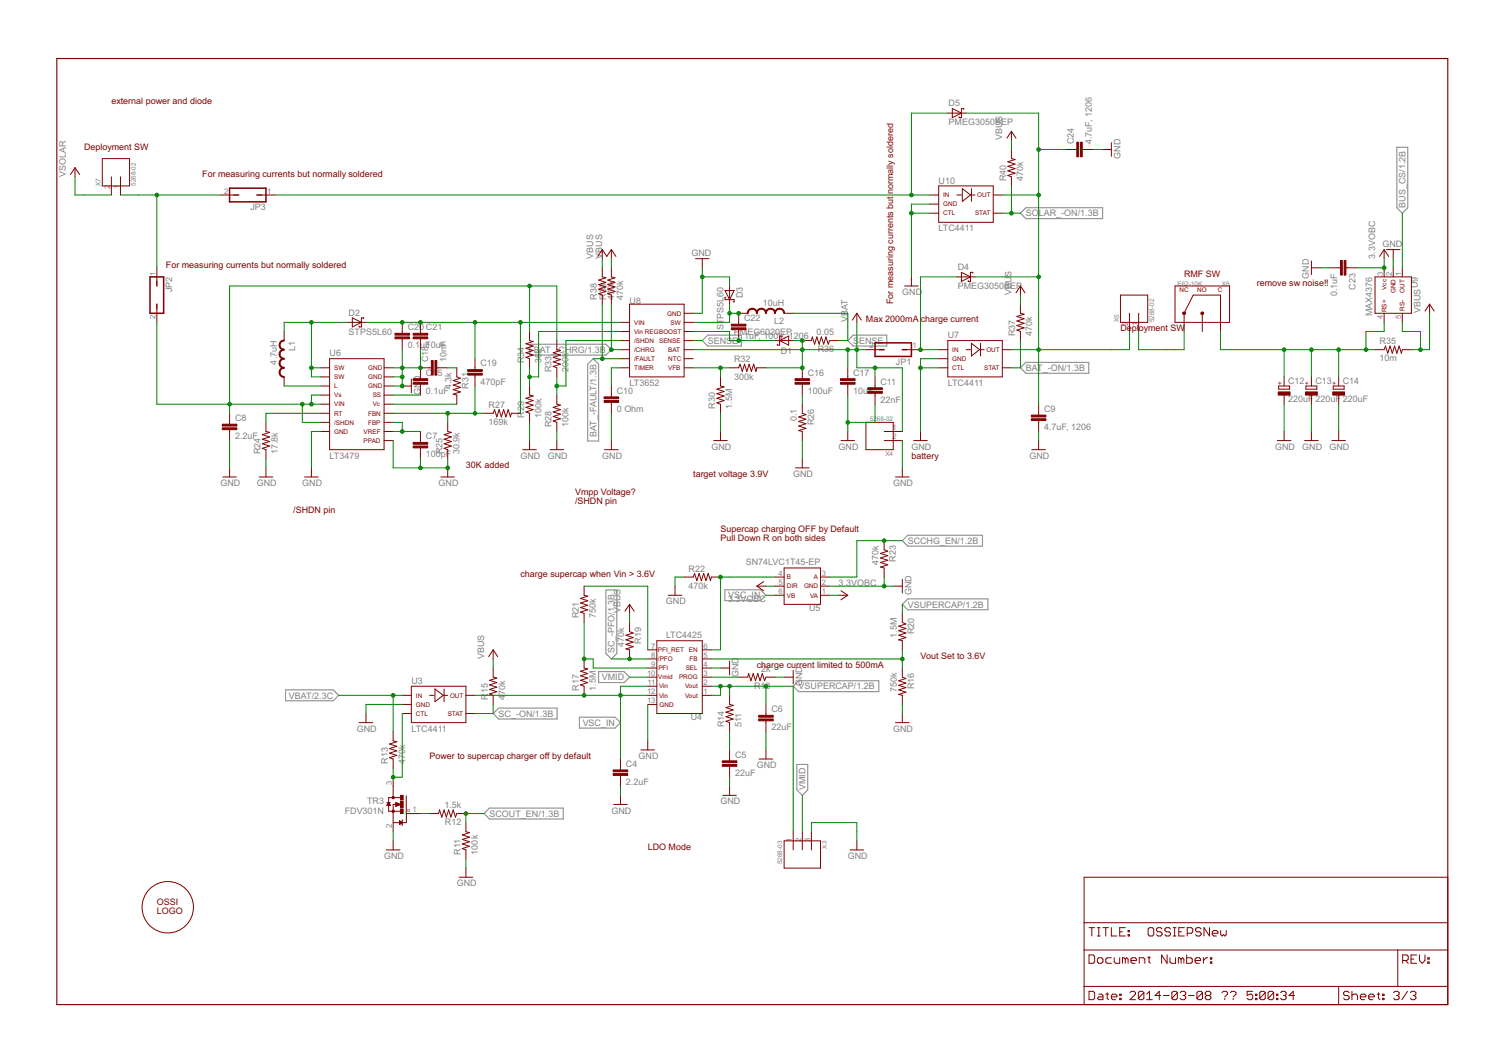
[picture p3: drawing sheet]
<svg xmlns="http://www.w3.org/2000/svg" width="420mm" height="297mm" viewBox="0 0 420 297" stroke-linecap="round" stroke-linejoin="round" font-family="sans-serif">
<g fill="none" stroke="#808080" stroke-width=".28">
<path d="M285.1 59.5l1.5-1.5h21.4v3h-21.4zM390.2 41.1h3.1v16.9l-1.5 1.5-1.6-1.5zM148 96.1h21.3l1.5 1.5-1.5 1.5h-21.3zM196.2 95.1l1.5-1.5h9.4v3h-9.4zM238.4 93.6h9.3v3h-9.3l-1.6-1.5zM164.2 101.7l1.5-1.6 1.5 1.6v21.4h-3zM285.1 102.7l1.5-1.5h17.6v3h-17.6zM252.1 150.9l1.5-1.5h20.8v3.1h-20.8zM169.3 164.7h3v17.7l-1.5 1.6-1.5-1.6zM202.5 164.7h9.9l1.6 1.5-1.6 1.5h-9.9zM252.1 168.7l1.5-1.5h22.4v3h-22.4zM79.8 192.6h13.3l1.5 1.5-1.5 1.5h-13.3z"/>
<path d="M137.8 199.2l1.5-1.5h16.3v3h-16.3zM167.2 187.5h7.1l1.6 1.5-1.6 1.6h-7.1zM223.1 190.1h22.4v3h-22.4l-1.5-1.5zM161.9 200.2h9.9l1.5 1.5-1.5 1.6h-9.9zM222.6 213.4h3.1v7.1l-1.6 1.5-1.5-1.5zM135.2 227.1l1.6-1.5h20.5v3h-20.5z"/>
</g>
<path d="M15.9 16.3h388.6v264.2h-388.6z" fill="none" stroke="#800000" stroke-width=".32"/>
<g fill="none" stroke="#800000" stroke-width=".28">
<path d="M264.8 31.6h5.1M266 30.3l2.6 1.3-2.6 1.3zM269.2 30.6v-.3h-.6v2.6h-.7v-.3M282.6 36.7l1.2 1.9M282.6 36.7l-1.3 1.9M282.6 36.7v2.5M310.5 39.8v3.8M21 46.8l1.2 1.9M21 46.8l-1.3 1.9M21 46.8v2.6M28.6 44.3h7.6v7.6h-7.6zM31.1 49.4v5"/>
<path d="M33.7 49.4v5M61.6 54.4h3.8M73 54.4h3.8M259.7 54.4h2.5M259.7 57h2.5M259.7 59.5h2.5M262.2 51.9h15.3v10.2h-15.3zM267.3 54.4h1.3M268.8 52.7l2.3 1.7-2.3 1.8zM271.4 54.4h1M271.4 52.7v3.5M277.5 54.4h2.5"/>
<path d="M277.5 59.5h2.5M282.6 41.7v2.6l1 .2-2.1 .7 2.1 .6-2.1 .6 2.1 .7-2.1 .6 2.1 .6-2.1 .7 1.1 .4v2.5M297.8 41.7h3M302.3 41.7h3.1M307.9 41.7h2.6M43.8 74.8v3.8M168.3 69.7l1.2 1.9 1.3-1.9M168.3 69.7l-1.3 1.9M168.3 69.7v2.5M168.3 74.8v2.5l1 .3-2.1 .6 2.1 .6-2.1 .7 2.1 .6-2.1 .6 2.1 .7-2.1 .6 1.1 .4v2.5M170.8 69.7v2.5M170.8 74.8v2.5l1 .3-2 .6 2 .6-2 .7 2 .6-2 .6 2 .7-2 .6 1 .4v2.5"/>
<path d="M170.8 69.7l1.3 1.9M194.3 72.2h3.8M196.2 72.2v2.6M203.8 79.8v5.1M252.7 79.8h3.8M254.6 77.3v2.5M267.3 77.3h5.1M268.6 76l2.5 1.3-2.5 1.3zM271.8 76.3v-.3h-.7v2.6h-.6v-.3M285.1 79.8l1.2 1.9M285.1 79.8l-1.3 1.9M285.1 79.8v2.6"/>
<path d="M328.3 79.8h15.2v10.2h-15.2zM366.4 72.9v3.8M366.4 74.8h2.5M371.4 74.8h3.1M376 74.8h3.1M384.1 77.3h10.2v10.2h-10.2zM386.7 69.7v2.5M386.7 74.8v2.5M386.7 69.7l1.2 1.9M386.7 69.7l-1.3 1.9M387.3 69.7h3.8M389.2 69.7v2.5"/>
<path d="M389.2 74.8v2.5M391.8 74.8v2.5M43.8 86.2v3.8M79.4 92.5v2.6M97.2 90h5M98.4 88.7l2.6 1.3-2.6 1.3zM101.6 89v-.3h-.6v2.6h-.7v-.3M112.4 90v3M112.4 94.6v3M117.5 90v3M117.5 94.6v3M147.9 92.5v2.6l1 .2-2 .7 2 .6-2 .6 2 .7-2 .6 2 .6-2 .7 1 .3v2.6"/>
<path d="M155.6 95.1v2.5l1 .3-2.1 .6 2.1 .6-2.1 .7 2.1 .6-2.1 .6 2.1 .7-2.1 .6 1.1 .4v2.5M173.3 90h2.6M173.3 92.5h2.6M173.3 95.1h2.6M173.3 97.6h2.6M175.9 84.9h15.2v20.3h-15.2zM191.1 90h2.6M191.1 92.5h2.6M191.1 95.1h2.6M191.1 97.6h2.6M191.1 87.5h2.6M202.5 81.1h2.6l-1.3 2.6z"/>
<path d="M202.8 83h-.3v.7h2.6v.6h-.3M206.4 92v3.1M208.9 87.5h-2.5v3M216.5 95.1h5.1M217.8 95.1l2.5-1.3v2.6zM218.4 94.1v-.3h-.6v2.6h-.7v-.3M219.1 87.5h2.5M224.1 95.1h2.6l.2-1 .7 2 .6-2 .6 2 .7-2 .6 2 .6-2 .7 2 .4-1h2.5M239.4 87.5v2.5M239.4 87.5l1.2 1.9M239.4 87.5l-1.3 1.9M241.9 97.6h3.8"/>
<path d="M253.3 97.6h3.9M262.2 97.6h2.6M264.8 95.1h15.2v10.1h-15.2zM269.9 97.6h1.2M271.4 95.8l2.3 1.8-2.3 1.8zM273.9 97.6h1M273.9 95.8v3.6M280 97.6h2.6M285.1 84.9v2.6l1 .2-2 .6 2 .7-2 .6 2 .7-2 .6 2 .6-2 .7 1 .3v2.6M313 82.4h7.6v7.6h-7.6zM315.6 87.5v5M318.1 87.5v5"/>
<path d="M330.8 92.5v-5l2.5-5.1h7.7v10.1M335.9 87.5v5M384.1 97.6h2.6l.4-1 .6 2 .6-2 .7 2 .6-2 .6 2 .7-2 .6 2 .3-1h2.5M386.7 87.5v2.5M391.8 87.5v2.5M399.4 84.9l1.2 1.9M399.4 84.9l-1.3 1.9M399.4 84.9v2.6M64.1 115.4v3M64.1 120v3M74.3 117.9v2.6l1 .2-2 .6 2 .7-2 .6 2 .7-2 .6 2 .6-2 .7 1 .3v2.6M79.4 105.2v2.6"/>
<path d="M89.5 102.7h2.6M89.5 105.2h2.6M89.5 107.8h2.6M89.5 110.3h2.6M89.5 112.8h2.6M89.5 115.4h2.6M89.5 117.9h2.6M92.1 100.1h15.2v25.4h-15.2zM107.3 102.7h2.5M107.3 105.2h2.5M107.3 107.8h2.5M107.3 110.3h2.5"/>
<path d="M107.3 112.8h2.5M107.3 115.4h2.5M107.3 117.9h2.5M112.4 107.8h2.5M114.9 105.9v3.8M117.5 107.3v3M120.5 102.7h-3v3M122 102.7h3.1M125.1 117.9v2.6l1 .2-2 .6 2 .7-2 .6 2 .7-2 .6 2 .6-2 .7 1 .3v2.6M127.6 102.7v2.5l1 .4-2 .6 2 .7-2 .6 2 .6-2 .7 2 .6-2 .6 1 .3v2.5M132.7 100.1v3.1M132.7 104.7v3.1"/>
<path d="M135.2 115.4h2.6l.4-1 .6 2 .6-2 .7 2 .6-2 .6 2 .7-2 .6 2 .3-1h2.5M147.9 107.8v2.5l1 .3-2 .6 2 .6-2 .7 2 .6-2 .6 2 .7-2 .6 1 .4v2.5M155.6 110.3v2.5l1 .3-2.1 .6 2.1 .7-2.1 .6 2.1 .6-2.1 .7 2.1 .6-2.1 .6 1.1 .4v2.6M170.8 107.8v3M170.8 112.3v3.1M173.3 102.7h2.6M173.3 100.1h2.6M191.1 102.7h2.6M191.1 100.1h2.6M201.3 105.2v2.6l1 .2-2 .6 2 .7-2 .6 2 .7-2 .6 2 .6-2 .7 1 .3v2.6M203.8 102.7h2.6l.3-1 .7 2 .6-2 .6 2 .7-2 .6 2 .6-2 .7 2 .2-1h2.6M224.1 102.7v3"/>
<path d="M224.1 107.3v3M224.1 112.8v2.6l1 .4-2 .6 2 .6-2 .7 2 .6-2 .6 2 .7-2 .6 1 .3v2.5M236.8 102.7v3M236.8 107.3v3M241.9 117.9h7.6v7.6h-7.6zM244.5 105.2v3.1M244.5 109.8v3M262.2 102.7h2.6M262.2 100.1h2.6M280 102.7h2.6M290.2 112.8v3.1M290.2 117.4v3.1"/>
<path d="M357.2 107.8h3.1v.8h-3.1zM358.7 105.2v2.6M358.7 110.3v2.5M364.8 107.8h3.1v.8h-3.1zM366.4 105.2v2.6M366.4 110.3v2.5M372.4 107.8h3.1v.8h-3.1zM374 105.2v2.6M374 110.3v2.5M62.2 133.2h3.8M64.1 130.6v2.6M72.4 133.2h3.8"/>
<path d="M74.3 130.6v2.6M85.1 133.2h3.8M87 130.6v2.6M89.5 120.5h2.6M107.3 120.5h2.5M107.3 123h2.5M117.5 120.5v3M117.5 125v3.1M123.2 133.2h3.8M125.1 130.6v2.6M146 125.5h3.8M147.9 123v2.5"/>
<path d="M153.6 125.5h3.9M155.6 123v2.5M168.9 125.5h3.8M170.8 123v2.5M199.4 123h3.8M201.3 120.5v2.5M222.2 130.6h3.8M224.1 128.1v2.5M234.9 123h3.8M236.8 120.5v2.5M247 120.5h5.1M247 123h5.1"/>
<path d="M250.2 133.2h3.8M252.1 130.6v2.6M255.2 123h3.9M257.2 120.5v2.5M288.2 125.5h3.9M290.2 123v2.5M356.8 123h3.8M358.7 120.5v2.5M364.4 123h3.9M366.4 120.5v2.5M372.1 123h3.8M374 120.5v2.5"/>
<path d="M219.1 158.6h10.1v10.1h-10.1zM247 150.9v2.6l1 .4-2 .6 2 .6-2 .7 2 .6-2 .6 2 .7-2 .6 1 .3v2.5M163.2 163.6v2.6l1 .2-2 .7 2 .6-2 .6 2 .7-2 .6 2 .6-2 .7 1 .4v2.5M175.9 168.7v2.6M175.9 173.8v2.5l1 .4-2 .7 2 .6-2 .6 2 .7-2 .6 2 .6-2 .7 1 .2v2.6M175.9 168.7l1.2 1.9M175.9 168.7l-1.3 1.9M183.5 178.9h12.7v20.3h-12.7zM186.7 166.2h3.8M188.6 163.6v2.6M191.1 161.1h2.6l.3-1 .7 2 .6-2 .6 2 .7-2 .6 2 .6-2 .7 2 .2-1h2.6M211.4 163.6h2.6"/>
<path d="M211.4 163.6l1.9 1.3M213.3 162.4l-1.9 1.2M216.5 161.1h2.6M216.5 166.2h2.6M216.5 163.6h2.6M229.2 161.1h2.6M229.2 166.2h2.6M229.2 163.6h2.6M234.3 166.2h2.5M234.9 164.9l1.9 1.3M236.8 166.2l-1.9 1.2M249.5 163.6h2.6"/>
<path d="M252.1 161.7v3.8M252.1 171.3v2.5l1 .4-2 .6 2 .7-2 .6 2 .6-2 .7 2 .6-2 .6 1 .3v2.5M102.2 199.2v2.5M112.4 194.1h2.5M112.4 199.2h2.5M112.4 196.7h2.5M114.9 191.6h15.3v10.1h-15.3zM120 194.1h1.3M121.5 192.3l2.3 1.8-2.3 1.8zM124.1 194.1h1M124.1 192.3v3.6M130.2 194.1h2.5"/>
<path d="M130.2 199.2h2.5M137.8 181.4l1.2 1.9M137.8 181.4l-1.3 1.9M137.8 181.4v2.6M137.8 186.5v2.5l1 .3-2 .6 2 .7-2 .6 2 .6-2 .7 2 .6-2 .6 1 .4v2.6M163.2 184v2.5l1 .3-2 .6 2 .6-2 .7 2 .6-2 .6 2 .7-2 .6 1 .4v2.5M181 194.1h2.5M181 191.6h2.5M181 189h2.5M181 186.5h2.5M181 184h2.5M181 181.4h2.5"/>
<path d="M181 196.7h2.5M196.2 194.1h2.5M196.2 191.6h2.5M196.2 189h2.5M196.2 186.5h2.5M196.2 184h2.5M196.2 181.4h2.5M201.3 186.5h2.5M203.8 184.6v3.8M203.8 194.1v2.6l1 .2-2 .6 2 .7-2 .6 2 .7-2 .6 2 .6-2 .7 1 .3v2.6M206.4 189h2.5l.2-1 .7 2.1 .6-2.1 .7 2.1 .6-2.1 .6 2.1 .7-2.1 .6 2.1 .4-1.1h2.5M214 196.7v3"/>
<path d="M219.1 189h2.5M221.6 187.1v3.8M252.1 186.5v2.5l1 .4-2 .7 2 .6-2 .6 2 .7-2 .6 2 .6-2 .7 1 .2v2.6M252.1 199.2v2.5M100.3 201.7h3.8M109.8 204.3v2.5l1 .3-2 .6 2 .6-2 .7 2 .6-2 .6 2 .7-2 .6 1 .4v2.5M109.8 217v5.7M173.3 211.9v3M173.3 216.5v3M179 209.4h3.9M181 206.8v2.6M203.8 209.4v3"/>
<path d="M203.8 213.9v3.1M203.8 219.5v2.5M212.1 211.9h3.8M214 201.2v3.1M214 209.4v2.5M250.2 201.7h3.8M107.9 237.3h3.8M108.1 224.1h1M108.1 224.7h.9M108.2 224.6h.7M108.3 224.5h.5M108.4 224.4h.4"/>
<path d="M108.5 224.2h.2M108.5 224.1h.1M108.6 224.7v1.8h3.3M108.6 224.1l.5 .7h-1zM109.8 226.6v5.6M109.8 234.7v2.6M110 229.7h1.7M110.6 224.1l1.3 .5-1.3 .5zM110.6 225.1h.1M110.6 225h.3M110.6 224.9h.6M110.6 224.7h.9"/>
<path d="M110.6 224.5h1M110.6 224.4h.7M110.6 224.2h.4M110.6 224.1h.1M111.6 230.2h.1M111.6 230h.2M111.6 229.9h.4M111.6 229.8h.6M111.6 229.7h.8M111.6 229.6h.6M111.6 229.4h.4M111.6 229.3h.2"/>
<path d="M111.6 229.2h.1M111.8 224.6h-2v1.9M111.8 222.7h-3.2v1.4M112.4 229.7l-.8 .5M112.4 229.7l-.8-.5v1M112.5 228.9l-.3 1.5M113.5 222.2v7.5h-1.1M113.5 227.1h4M120 227.1h2.5l.3-1 .6 2 .7-2 .6 2 .6-2 .7 2 .6-2 .6 2 .4-1h2.6M130.2 229.7v2.5l1 .3-2.1 .6 2.1 .6-2.1 .7 2.1 .6-2.1 .6 2.1 .7-2.1 .6 1.1 .4v2.5M171.4 224.6h3.8M173.3 222v2.6"/>
<path d="M201.9 222h3.8M219.1 234.7h10.1v7.7h-10.1zM221.6 232.2v5.1M224.1 232.2v5.1M226.7 232.2v5.1M237.5 237.3h3.8M239.4 234.7v2.6M128.2 244.9h3.9M130.2 242.4v2.5M302.9 244.9h101.6v35.6h-101.6zM302.9 257.6h101.6M304.2 259h1.6"/>
<path d="M305 259v2.3M306.6 259h.7M307 259v2.3M308.1 259h1.6M308.9 259v2.3M310.5 259v2.3h1.5M314.4 259h-1.6v2.3h1.6M315.2 259.8h.3v.3h-.3zM320.7 259.4l.4-.4h.8l.4 .4v1.5l-.4 .4h-.8l-.4-.4zM324.6 259.4l-.3-.4h-.8l-.4 .4v.4l.4 .3h.8l.3 .4v.4l-.3 .4h-.8l-.4-.4M327 259.4l-.4-.4h-.8l-.4 .4v.4l.4 .3h.8l.4 .4v.4l-.4 .4h-.8l-.4-.4M327.8 259h.7"/>
<path d="M328.1 259v2.3M330.9 259h-1.6v2.3h1.6M335.6 259.4l-.4-.4h-.8l-.4 .4v.4l.4 .3h.8l.4 .4v.4l-.4 .4h-.8l-.4-.4M337.9 259v2.3l-1.6-2.3v2.3M341 259.8v1.1l.4 .4 .4-.4 .4 .4 .4-.4v-1.1M302.9 265.2h101.6M302.9 275.4h101.6M304.2 266.6h1.2l.4 .4v1.5l-.4 .4h-1.2zM304.2 276.8h1.2l.4 .3v1.6l-.4 .4h-1.2zM306.6 267.8l.4-.4h.7l.4 .4v.7l-.4 .4h-.7l-.4-.4zM306.6 261.3h.7M307 277.5h.7l.4 .4v1.2h-1.1l-.4-.4 .4-.4h1.1"/>
<path d="M308.9 277.5h.8M309.3 277.1v1.6l.4 .4M310.5 278.3h1.5v-.4l-.4-.4h-.7l-.4 .4v.8l.4 .4h.7M310.5 267.4h-1.2l-.4 .4v.7l.4 .4h1.2M311.3 267.4v1.1l.3 .4h1.2v-1.5M312.8 278.7h.4v.4h-.4zM312.8 277.5h.4v.4h-.4zM312.8 260.1h.8M314.4 267.8l-.4-.4h-.4v1.5M314.4 267.8l.3-.4 .5 .4v1.1M314.4 267.8v1.1M315.2 260.9h.3v.4h-.3z"/>
<path d="M315.7 277.1l.4-.3h.7l.4 .3v.4l-1.5 1.6h1.5M315.9 268.1h1.6v-.3l-.4-.4h-.8l-.4 .4v.7l.4 .4h.8M318.3 268.9v-1.5h1.1l.4 .4v1.1M319.6 277.1v1.6l-.4 .4h-.8l-.4-.4M319.6 277.1l-.4-.3h-.8l-.4 .3v1.6M319.6 277.1l-1.6 1.6M320.3 279.1h1.6M320.3 277.5l.8-.7v2.3M320.6 267.4h.8M321 267v1.5l.4 .4M324.2 277.9h-1.5l1.1-1.1v2.3M325 277.9h1.6"/>
<path d="M326.1 266.6v2.3l-1.6-2.3v2.3M326.8 267.4v1.1l.4 .4h1.2v-1.5M327.8 261.3h.7M328.9 277.1v1.6l-.4 .4h-.8l-.3-.4M328.9 277.1l-.4-.3h-.8l-.3 .3v1.6M328.9 277.1l-1.5 1.6M329.3 260.1h.8M329.7 277.1l.4-.3h.8l.4 .3v.4l-.4 .4M329.9 267.8l-.3-.4h-.4v1.5M329.9 267.8v1.1M329.9 267.8l.4-.4 .4 .4v1.1M330.5 277.9h.4"/>
<path d="M330.9 277.9l.4 .4v.4l-.4 .4h-.8l-.4-.4M331.5 266.6v2.3h1.2l.4-.4v-.7l-.4-.4h-1.2M331.7 260.5h1.1l.4-.4v-.7l-.4-.4h-1.1v2.3M332 277.9h1.6M333.9 268.1h1.5v-.3l-.4-.4h-.8l-.3 .4v.7l.3 .4h.8M335.9 277.1v1.6l-.4 .4h-.7l-.4-.4M335.9 277.1l-.4-.3h-.7l-.4 .3v1.6M335.9 277.1l-1.5 1.6M336.2 267.4v1.5M337.1 277.9l-.4 .4v.4l.4 .4h.8l.4-.4v-.4l-.4-.4M337.1 277.9l-.4-.4v-.4l.4-.3h.8l.4 .3v.4l-.4 .4M337.1 277.9h.8"/>
<path d="M337.4 267.4h-.4l-.8 .7M338.1 268.5h.4v.4h-.4zM338.1 267.4h.4v.4h-.4zM338.7 260.5h1.5v-.4l-.4-.3h-.7l-.4 .3v.8l.4 .4h.7M341.4 277.1l.4-.3h.8l.3 .3v.4l-.7 .8M342.2 278.7v.4M343.7 277.1l.4-.3h.8l.4 .3v.4l-.8 .8M344.5 278.7v.4M350 276.8h-1.6v1.1l.8-.4h.4l.4 .4v.8l-.4 .4h-.8l-.4-.4M350.7 278.7h.4v.4h-.4zM350.7 277.5h.4v.4h-.4zM353.5 277.1v1.6l-.4 .4h-.8l-.4-.4"/>
<path d="M353.5 277.1l-.4-.3h-.8l-.4 .3v1.6M353.5 277.1l-1.6 1.6M355.8 277.1v1.6l-.4 .4h-.8l-.4-.4M355.8 277.1l-.4-.3h-.8l-.4 .3v1.6M355.8 277.1l-1.6 1.6M356.6 278.7h.4v.4h-.4zM356.6 277.5h.4v.4h-.4zM357.8 277.1l.3-.3h.8l.4 .3v.4l-.4 .4M358.5 277.9h.4M358.9 277.9l.4 .4v.4l-.4 .4h-.8l-.3-.4M361.7 277.9h-1.6l1.2-1.1v2.3M374 275.4v5.1"/>
<path d="M376.9 277.1l-.4-.3h-.8l-.4 .3v.4l.4 .4h.8l.4 .4v.4l-.4 .4h-.8l-.4-.4M377.7 277.9l.4-.4h.8l.3 .4v1.2M377.7 276.8v2.3M380 278.3h1.6v-.4l-.4-.4h-.8l-.4 .4v.8l.4 .4h.8M382.4 278.3h1.5v-.4l-.4-.4h-.7l-.4 .4v.8l.4 .4h.7M384.7 277.5h.8M385.1 277.1v1.6l.4 .4M386.2 278.7h.5v.4h-.5zM386.2 277.5h.5v.4h-.5zM389.3 277.1l.4-.3h.8l.4 .3v.4l-.4 .4M390.1 277.9h.4M390.5 265.2v10.2"/>
<path d="M390.5 277.9l.4 .4v.4l-.4 .4h-.8l-.4-.4M391.9 268.1h1.1l.4-.3v-.8l-.4-.4h-1.1v2.3M392.6 268.1l.8 .8M393.2 276.8l-1.6 2.3M394 277.1l.4-.3h.8l.3 .3v.4l-.3 .4M394.2 267.8h.8M394.8 277.9h.4M395.2 277.9l.3 .4v.4l-.3 .4h-.8l-.4-.4M395.8 266.6h-1.6v2.3h1.6M396.5 266.6v1.5l.8 .8 .8-.8v-1.5M398.9 268.5h.4v.4h-.4zM398.9 267.4h.4v.4h-.4z"/>
<circle cx="46.9" cy="253.3" r="7.2"/>
</g>
<g fill="#800000" stroke="#800000" stroke-width=".28">
<path d="M62.1 119.4h4.1v.6h-4.1z"/>
<path d="M62.1 118.4h4.1v.5h-4.1z"/>
<path d="M115.4 94.1h4.1v.5h-4.1z"/>
<path d="M115.4 93h4.1v.6h-4.1z"/>
<path d="M234.8 106.7h4.1v.6h-4.1z"/>
<path d="M234.8 105.7h4.1v.5h-4.1z"/>
<path d="M222.1 106.7h4.1v.6h-4.1z"/>
<path d="M222.1 105.7h4.1v.5h-4.1z"/>
<path d="M130.7 104.2h4v.5h-4z"/>
<path d="M130.7 103.2h4v.5h-4z"/>
<path d="M115.4 106.7h4.1v.6h-4.1z"/>
<path d="M115.4 105.7h4.1v.5h-4.1z"/>
<path d="M121.5 100.6h.5v4.1h-.5z"/>
<path d="M120.5 100.6h.5v4.1h-.5z"/>
<path d="M110.3 94.1h4.1v.5h-4.1z"/>
<path d="M110.3 93h4.1v.6h-4.1z"/>
<path d="M115.4 124.5h4.1v.5h-4.1z"/>
<path d="M115.4 123.5h4.1v.5h-4.1z"/>
<path d="M204.3 91.5h4.1v.5h-4.1z"/>
<path d="M204.3 90.5h4.1v.5h-4.1z"/>
<path d="M168.8 111.8h4v.5h-4z"/>
<path d="M168.8 110.8h4v.5h-4z"/>
<path d="M171.3 216h4.1v.5h-4.1z"/>
<path d="M171.3 214.9h4.1v.6h-4.1z"/>
<path d="M201.8 213.4h4v.5h-4z"/>
<path d="M201.8 212.4h4v.5h-4z"/>
<path d="M211.9 200.7h4.1v.5h-4.1z"/>
<path d="M211.9 199.7h4.1v.5h-4.1z"/>
<path d="M357.1 109.4h3.3v.9h-3.3z"/>
<path d="M364.7 109.4h3.3v.9h-3.3z"/>
<path d="M372.3 109.4h3.3v.9h-3.3z"/>
<path d="M288.1 116.9h4.1v.5h-4.1z"/>
<path d="M288.1 115.9h4.1v.5h-4.1z"/>
<path d="M301.8 39.7h.5v4.1h-.5z"/>
<path d="M300.8 39.7h.5v4.1h-.5z"/>
<path d="M242.4 109.3h4.1v.5h-4.1z"/>
<path d="M242.4 108.3h4.1v.5h-4.1z"/>
<path d="M111.9 225.8h.7v1.3h-.7z"/>
<path d="M111.9 222h.7v1.3h-.7z"/>
<path d="M111.9 223.7h.7v1.8h-.7z"/>
<path d="M374.5 72.7h.5v4.1h-.5z"/>
<path d="M375.5 72.7h.5v4.1h-.5z"/>
</g>
<g fill="#800000" stroke="#800000" stroke-width=".28">
<path d="M78 103.9h.2l.3 .8 .9 .4v.2a1.37 1.37 0 0 1-1.4-1.4z" fill-rule="evenodd"/>
<path d="M78.4 103l1-.4v.2l-.7 .3-.5 .8h-.2z" fill-rule="evenodd"/>
<path d="M78 101.4h.2l.3 .7 .9 .5v.2a1.37 1.37 0 0 1-1.4-1.4z" fill-rule="evenodd"/>
<path d="M78.4 100.4l1-.4v.3l-.7 .2-.5 .9h-.2z" fill-rule="evenodd"/>
<path d="M78 98.9h.2l.3 .7 .9 .4v.3a1.37 1.37 0 0 1-1.4-1.4z" fill-rule="evenodd"/>
<path d="M78.4 97.9l1-.4v.2l-.9 .5-.3 .7h-.2z" fill-rule="evenodd"/>
<path d="M78 96.4h.2l.3 .6 .9 .5v.2a1.37 1.37 0 0 1-1.4-1.3z" fill-rule="evenodd"/>
<path d="M78.4 95.4l1-.4v.2l-.7 .2-.5 1h-.2z" fill-rule="evenodd"/>
<path d="M209.2 86.5l1-.4v.2l-.8 .3-.4 .9h-.2z" fill-rule="evenodd"/>
<path d="M210.2 86.1a1.37 1.37 0 0 1 1.4 1.4h-.3l-.4-.9-.7-.3z" fill-rule="evenodd"/>
<path d="M211.7 86.5l1-.4v.2l-.7 .3-.4 .9h-.3z" fill-rule="evenodd"/>
<path d="M212.7 86.1a1.37 1.37 0 0 1 1.4 1.4h-.3l-.4-.9-.7-.3z" fill-rule="evenodd"/>
<path d="M214.2 86.5l1-.4v.2l-.7 .3-.4 .9h-.3z" fill-rule="evenodd"/>
<path d="M215.2 86.1a1.37 1.37 0 0 1 1.4 1.4h-.2l-.4-.9-.8-.3z" fill-rule="evenodd"/>
<path d="M216.8 86.5l1-.4v.2l-.7 .3-.5 .9h-.2z" fill-rule="evenodd"/>
<path d="M217.8 86.1a1.37 1.37 0 0 1 1.4 1.4h-.3l-.4-.9-.7-.3z" fill-rule="evenodd"/>
<path d="M330.6 87.1a.39 .39 0 0 1 .6 .2 .39 .39 0 0 1-.3 .5 .39 .39 0 0 1-.5-.3l.5-.2v.2h-.5z" fill-rule="evenodd"/>
<path d="M335.7 87.1a.39 .39 0 0 1 .5 .2 .39 .39 0 0 1-.3 .5 .39 .39 0 0 1-.4-.3l.4-.2 .1 .2h-.5z" fill-rule="evenodd"/>
<path d="M109.6 226.3h.5v.4h-.5z" fill-rule="evenodd"/>
<circle cx="109.9" cy="222.7" r=".34"/>
</g>
<path d="M64.1 52.5h10.2v3.8h-10.2zM65.4 54.4h1.3M71.8 54.4h1.2M41.9 77.3h3.8v10.2h-3.8zM43.8 78.6v1.2M43.8 84.9v1.3M244.5 95.7h10.1v3.8h-10.1zM245.7 97.6h1.3M252.1 97.6h1.2" fill="none" stroke="#800000" stroke-width=".42"/>
<g fill="none" stroke="#008000" stroke-width=".28">
<path d="M264.8 31.6h-10.2v22.8M269.9 31.6h20.3v81.2M282.6 39.2v2.5M21 49.4v5h10.1M33.7 54.4h27.9M43.8 54.4v20.4M76.8 54.4h182.9M254.6 59.5h5.1M259.7 57h-5.1v20.3M280 59.5h5.1M280 54.4h10.2M282.6 51.9v7.6"/>
<path d="M290.2 41.7h7.6M305.4 41.7h2.5M391.8 59.5v15.3M147.9 79.8v12.7M168.3 72.2v2.6M170.8 72.2v2.6M196.2 74.8v12.7h-2.5M196.2 77.3h7.6v2.5M267.3 77.3h-10.1v20.3h5M272.4 77.3h17.8M368.9 74.8h2.5M386.7 72.2v2.6h-7.6"/>
<path d="M389.2 72.2v2.6M43.8 90v22.8h45.7M87 90v15.2h2.5M97.2 90h-17.8v2.5M102.2 90h71.1M112.4 97.6v10.2h-2.6M117.5 97.6v5.1h-7.7M132.7 90v10.1M145.4 90v25.4M155.6 95.1v-15.3h-91.5v35.6M168.3 84.9v15.2M170.8 84.9v12.7h2.5"/>
<path d="M173.3 95.1h-15.2v12.7h-2.5M173.3 92.5h-22.8v12.7h-2.6M193.7 92.5h10.1v2.6h12.7M193.7 95.1h2.5M193.7 97.6h48.2M203.8 84.9v5.1h-10.1M203.8 87.5h2.6M221.6 95.1h2.5v7.6h-10.1M221.6 87.5h15.2v7.6h-2.5M236.8 97.6v5.1M239.4 90v12.7h12.7v17.8M285.1 95.1v7.6h-2.5"/>
<path d="M285.1 82.4v2.5M315.6 92.5v5.1h-33M318.1 92.5v5.1h12.7v-5.1M341 92.5v5.1h43.1M358.7 97.6v7.6M366.4 97.6v7.6M374 97.6v7.6M386.7 90v2.5h-5.1v5.1M391.8 90v2.5h5v5.1M399.4 87.5v10.1h-5.1M79.4 107.8h10.1M84.5 112.8v5.1h5"/>
<path d="M87 102.7h2.5M89.5 110.3h-2.5v2.5M89.5 115.4h-15.2v2.5M109.8 110.3h7.7M109.8 105.2h2.6M109.8 112.8h17.8M109.8 115.4h25.4M109.8 117.9h2.6v2.6M125.1 102.7h2.5M125.1 115.4v2.5M132.7 107.8v7.6M147.9 102.7v5.1"/>
<path d="M147.9 117.9v5.1M155.6 105.2v5.1M165.7 100.1h7.6M170.8 115.4v7.6M173.3 102.7h-2.5v5.1M193.7 102.7h10.1M201.3 102.7v2.5M201.3 115.4v5.1M224.1 110.3v2.5M236.8 110.3v10.2M244.5 112.8v5.1h-7.7M244.5 102.7v2.5"/>
<path d="M257.2 102.7h5M262.2 100.1h-5v20.4M358.7 112.8v7.7M366.4 112.8v7.7M374 112.8v7.7M64.1 123v7.6M74.3 128.1v2.5M89.5 120.5h-2.5v10.1M109.8 123v7.6h15.3v-2.5M109.8 120.5h7.7M117.5 128.1v2.5M155.6 120.5v2.5"/>
<path d="M224.1 123v5.1M252.1 123v7.6M290.2 120.5v2.5M252.1 150.9h-12.7v10.2h-7.6M163.2 163.6h17.8v17.8M163.2 173.8v10.2h2.5v2.5h15.3M175.9 171.3v2.5M191.1 161.1h-2.5v2.5M214 163.6h2.5M214 166.2h2.5M216.5 161.1h-15.2v20.3h-2.6M231.8 163.6h17.7"/>
<path d="M231.8 166.2h2.5M247 161.1v2.5M252.1 168.7v2.6M94.6 194.1h17.8M109.8 194.1v10.2M112.4 199.2v17.8h-2.6v-2.6M112.4 196.7h-10.2v2.5M132.7 194.1h48.3M137.8 196.7v2.5h-5.1M137.8 184v2.5M170.8 184h10.2M175.9 189h5.1"/>
<path d="M181 191.6h-7.7v20.3M181 196.7v10.1M198.7 189h7.7M198.7 186.5h2.6M198.7 184h53.4M198.7 191.6h22.9v40.6M201.3 191.6v2.5h-2.6M203.8 191.6v2.5M214 191.6v5.1M216.5 189h2.6M252.1 181.4v5.1M252.1 196.7v2.5"/>
<path d="M173.3 219.5v2.5M203.8 204.3v5.1M203.8 217v2.5M214 204.3v5.1M109.8 232.2v2.5M117.5 227.1h2.5M130.2 239.8v2.6M135.2 227.1h-5v2.6M224.1 222v10.2M226.7 232.2v-2.5h12.7v5"/>
</g>
<g fill="#008000" stroke="#008000" stroke-width=".28">
<circle cx="117.5" cy="90" r=".51"/>
<circle cx="132.7" cy="90" r=".51"/>
<circle cx="112.4" cy="90" r=".51"/>
<circle cx="145.4" cy="90" r=".51"/>
<circle cx="87" cy="102.7" r=".51"/>
<circle cx="87" cy="90" r=".51"/>
<circle cx="125.1" cy="115.4" r=".51"/>
<circle cx="132.7" cy="115.4" r=".51"/>
<circle cx="112.4" cy="102.7" r=".51"/>
<circle cx="117.5" cy="102.7" r=".51"/>
<circle cx="112.4" cy="105.2" r=".51"/>
<circle cx="112.4" cy="107.8" r=".51"/>
<circle cx="125.1" cy="130.6" r=".51"/>
<circle cx="117.5" cy="130.6" r=".51"/>
<circle cx="236.8" cy="117.9" r=".51"/>
<circle cx="196.2" cy="77.3" r=".51"/>
<circle cx="257.2" cy="102.7" r=".51"/>
<circle cx="254.6" cy="59.5" r=".51"/>
<circle cx="247" cy="163.6" r=".51"/>
<circle cx="112.4" cy="120.5" r=".51"/>
<circle cx="203.8" cy="87.5" r=".51"/>
<circle cx="206.4" cy="87.5" r=".51"/>
<circle cx="201.3" cy="102.7" r=".51"/>
<circle cx="147.9" cy="105.2" r=".51"/>
<circle cx="206.4" cy="95.1" r=".51"/>
<circle cx="163.2" cy="184" r=".51"/>
<circle cx="201.3" cy="191.6" r=".51"/>
<circle cx="214" cy="191.6" r=".51"/>
<circle cx="203.8" cy="191.6" r=".51"/>
<circle cx="282.6" cy="59.5" r=".51"/>
<circle cx="396.8" cy="97.6" r=".51"/>
<circle cx="290.2" cy="97.6" r=".51"/>
<circle cx="290.2" cy="54.4" r=".51"/>
<circle cx="290.2" cy="77.3" r=".51"/>
<circle cx="290.2" cy="41.7" r=".51"/>
<circle cx="175.9" cy="184" r=".51"/>
<circle cx="173.3" cy="194.1" r=".51"/>
<circle cx="163.2" cy="194.1" r=".51"/>
<circle cx="155.6" cy="107.8" r=".51"/>
<circle cx="170.8" cy="97.6" r=".51"/>
<circle cx="168.3" cy="100.1" r=".51"/>
<circle cx="254.6" cy="54.4" r=".51"/>
<circle cx="257.2" cy="97.6" r=".51"/>
<circle cx="84.5" cy="112.8" r=".51"/>
<circle cx="87" cy="112.8" r=".51"/>
<circle cx="64.1" cy="112.8" r=".51"/>
<circle cx="147.9" cy="79.8" r=".51"/>
<circle cx="43.8" cy="54.4" r=".51"/>
<circle cx="201.3" cy="161.1" r=".51"/>
<circle cx="247" cy="150.9" r=".51"/>
<circle cx="386.7" cy="74.8" r=".51"/>
<circle cx="224.1" cy="97.6" r=".51"/>
<circle cx="224.1" cy="102.7" r=".51"/>
<circle cx="224.1" cy="95.1" r=".51"/>
<circle cx="236.8" cy="97.6" r=".51"/>
<circle cx="239.4" cy="97.6" r=".51"/>
<circle cx="244.5" cy="102.7" r=".51"/>
<circle cx="109.8" cy="194.1" r=".51"/>
<circle cx="252.1" cy="184" r=".51"/>
<circle cx="109.8" cy="217" r=".51"/>
<circle cx="130.2" cy="227.1" r=".51"/>
<circle cx="374" cy="97.6" r=".51"/>
<circle cx="366.4" cy="97.6" r=".51"/>
<circle cx="358.7" cy="97.6" r=".51"/>
<circle cx="381.6" cy="97.6" r=".51"/>
</g>
<g font-size="2.8" fill="#800000">
<text x="31.1" y="29">external power and diode</text>
<text x="23.5" y="41.7">Deployment SW</text>
<text x="56.5" y="49.4">For measuring currents but normally soldered</text>
<text x="249.5" y="54.2" transform="rotate(-90 249.5 54.2)">normally soldered</text>
<text x="46.4" y="74.8">For measuring currents but normally soldered</text>
<text x="330.8" y="77.3">RMF SW</text>
<text x="351.1" y="79.8">remove sw noise!!</text>
<text x="241.9" y="90">Max 2000mA</text>
<text x="249.5" y="84.9" transform="rotate(-90 249.5 84.9)">For measuring currents but</text>
<text x="257.2" y="90">charge current</text>
<text x="313" y="92.5">De</text>
<text x="316.2" y="92.5">pl</text>
<text x="318.2" y="92.5">oyment SW</text>
<text x="130.2" y="130.6">30K added</text>
<text x="254.6" y="128.1">battery</text>
<text x="193.7" y="133.2">target voltage 3.9V</text>
<text x="81.9" y="143.3">/SHDN pin</text>
<text x="160.6" y="140.8">/SHDN pin</text>
<text x="160.6" y="138.2">Vmpp Voltage?</text>
<text x="201.3" y="148.4">Supercap charging OFF by Default</text>
<text x="201.3" y="150.9">Pull Down R on both sides</text>
<text x="145.4" y="161.1">charge supercap when Vin &gt; 3.6V</text>
<text x="257.1" y="184">Vout Set to 3.6V</text>
<text x="211.4" y="186.5">charge current limited to 500mA</text>
<text x="120" y="211.9">Power to supercap charger off by default</text>
<text x="181" y="237.3">LDO Mode</text>
<text x="43.8" y="252.5">OSSI</text>
<text x="43.8" y="255.1">LOGO</text>
</g>
<g font-size="2.8" fill="#808080">
<text x="265" y="29.7">D5</text>
<text x="265" y="35">PMEG3050BEP</text>
<text x="280" y="39.2" transform="rotate(-90 280 39.2)">VBUS</text>
<text x="299.9" y="40.2" transform="rotate(-90 299.9 40.2)">C24</text>
<text x="305" y="40.2" transform="rotate(-90 305 40.2)">4.7uF, 1206</text>
<text x="313" y="44.3" transform="rotate(-90 313 44.3)">GND</text>
<text x="18.4" y="49.4" transform="rotate(-90 18.4 49.4)">VSOLAR</text>
<text x="262.2" y="51.3">U10</text>
<text x="281" y="50.6" transform="rotate(-90 281 50.6)">R40</text>
<text x="285.8" y="50.6" transform="rotate(-90 285.8 50.6)">470k</text>
<text x="70" y="58.8">JP3</text>
<text x="392.6" y="58" transform="rotate(-90 392.6 58)">BUS_CS/1.2B</text>
<text x="262.2" y="64.6">LTC4411</text>
<text x="286.6" y="60.4">SO</text>
<text x="290.2" y="60.4">LAR_-ON/1.3B</text>
<text x="193.2" y="71.5">GND</text>
<text x="386.2" y="68.9">GND</text>
<text x="165.7" y="72.2" transform="rotate(-90 165.7 72.2)">VBUS</text>
<text x="168.3" y="72.2" transform="rotate(-90 168.3 72.2)">VBUS</text>
<text x="267.6" y="75.4">D4</text>
<text x="282.5" y="77.2" transform="rotate(-90 282.5 77.2)">S</text>
<text x="365.6" y="77.8" transform="rotate(-90 365.6 77.8)">GND</text>
<text x="384.1" y="72.2" transform="rotate(-90 384.1 72.2)">3.3VOBC</text>
<text x="48.1" y="81.6" transform="rotate(-90 48.1 81.6)">JP2</text>
<text x="166.8" y="83.6" transform="rotate(-90 166.8 83.6)">R38</text>
<text x="169.3" y="83.6" transform="rotate(-90 169.3 83.6)">R39</text>
<text x="171.6" y="83.6" transform="rotate(-90 171.6 83.6)">470k</text>
<text x="174.1" y="83.6" transform="rotate(-90 174.1 83.6)">470k</text>
<text x="207.5" y="83.3" transform="rotate(-90 207.5 83.3)">D3</text>
<text x="252.1" y="82.4">GND</text>
<text x="267.6" y="80.7">PMEG3050BEP</text>
<text x="282.5" y="82.4" transform="rotate(-90 282.5 82.4)">VBU</text>
<text x="373.6" y="82.7" transform="rotate(-90 373.6 82.7)">0.1uF</text>
<text x="378.7" y="80.9" transform="rotate(-90 378.7 80.9)">C23</text>
<text x="396.1" y="80.5" transform="rotate(-90 396.1 80.5)">U9</text>
<text x="97.4" y="88.1">D2</text>
<text x="175.9" y="84.9">U8</text>
<text x="207.9" y="89.6">C22</text>
<text x="213.1" y="85.4">10uH</text>
<text x="236.8" y="90" transform="rotate(-90 236.8 90)">VB</text>
<text x="236.8" y="86.6" transform="rotate(-90 236.8 86.6)">AT</text>
<text x="383.4" y="88.3" transform="rotate(-90 383.4 88.3)">MAX4376</text>
<text x="396.8" y="87.5" transform="rotate(-90 396.8 87.5)">VBUS</text>
<text x="97.4" y="93.4">STPS5L60</text>
<text x="113.9" y="92.2">C20 C21</text>
<text x="197.7" y="96">SENSE</text>
<text x="202.2" y="92.2" transform="rotate(-90 202.2 92.2)">STPS5L60</text>
<text x="205" y="93.4">P</text>
<text x="206.7" y="93.4">MEG6020EP</text>
<text x="207.9" y="94.7">1uF, 100V,</text>
<text x="216.3" y="90.5">L2</text>
<text x="220.3" y="94.7">1206</text>
<text x="228.1" y="93.5">0.05</text>
<text x="238.4" y="96">S</text>
<text x="240" y="96">ENS</text>
<text x="245.2" y="96">E</text>
<text x="264.8" y="94.4">U7</text>
<text x="283.6" y="93.8" transform="rotate(-90 283.6 93.8)">R37</text>
<text x="288.4" y="93.8" transform="rotate(-90 288.4 93.8)">470k</text>
<text x="77.3" y="101.8" transform="rotate(-90 77.3 101.8)">4.7uH</text>
<text x="82.4" y="97.9" transform="rotate(-90 82.4 97.9)">L1</text>
<text x="92.1" y="99.5">U6</text>
<text x="113.9" y="97.2">0.1uF</text>
<text x="119" y="97.2">10uF</text>
<text x="119.6" y="101.2" transform="rotate(-90 119.6 101.2)">C18</text>
<text x="124.7" y="101.2" transform="rotate(-90 124.7 101.2)">10nF</text>
<text x="146.4" y="101.4" transform="rotate(-90 146.4 101.4)">R34</text>
<text x="149.1" y="98.5">B</text>
<text x="150.8" y="98.5">AT_-CHRG/1.3B</text>
<text x="151.2" y="101.4" transform="rotate(-90 151.2 101.4)">36</text>
<text x="151.2" y="98.6" transform="rotate(-90 151.2 98.6)">k</text>
<text x="205.1" y="101.2">R32</text>
<text x="218.1" y="98.8">D1</text>
<text x="228.4" y="98.3">R36</text>
<text x="250.3" y="101.9">JP1</text>
<text x="385.4" y="100.9">10m</text>
<text x="385.4" y="96.1">R35</text>
<text x="117.5" y="106.6" transform="rotate(-90 117.5 106.6)">D</text>
<text x="119" y="104.8">C15</text>
<text x="134.2" y="107.4">470pF</text>
<text x="134.2" y="102.3">C19</text>
<text x="154.1" y="104" transform="rotate(-90 154.1 104)">R33</text>
<text x="158.9" y="104" transform="rotate(-90 158.9 104)">200k</text>
<text x="175.9" y="107.8">LT3652</text>
<text x="205.1" y="106">300k</text>
<text x="225.7" y="104.8">C16</text>
<text x="238.4" y="104.8">C17</text>
<text x="246" y="107.4">C11</text>
<text x="264.8" y="107.8">LTC4411</text>
<text x="286.6" y="103.6">BAT_-ON/1.3B</text>
<text x="359.9" y="107.3">C12</text>
<text x="367.5" y="107.3">C13</text>
<text x="375.1" y="107.3">C14</text>
<text x="117.5" y="110.3" transform="rotate(-90 117.5 110.3)">GN</text>
<text x="119" y="109.9">0.1uF</text>
<text x="126.1" y="108.7" transform="rotate(-90 126.1 108.7)">4.3k</text>
<text x="130.9" y="108.6" transform="rotate(-90 130.9 108.6)">R31</text>
<text x="136.5" y="113.9">R27</text>
<text x="172.3" y="109.9">C10</text>
<text x="225.7" y="109.9">100uF</text>
<text x="238.4" y="109.9">10uF</text>
<text x="246" y="112.5">22nF</text>
<text x="359.9" y="112.4">220uF</text>
<text x="367.5" y="112.4">220uF</text>
<text x="375.1" y="112.4">220uF</text>
<text x="65.7" y="117.5">C8</text>
<text x="136.5" y="118.7">169k</text>
<text x="146.4" y="116.7" transform="rotate(-90 146.4 116.7)">R29</text>
<text x="151.2" y="116.7" transform="rotate(-90 151.2 116.7)">100k</text>
<text x="154.1" y="119.2" transform="rotate(-90 154.1 119.2)">R28</text>
<text x="158.9" y="119.2" transform="rotate(-90 158.9 119.2)">100k</text>
<text x="172.3" y="115">0 Ohm</text>
<text x="199.8" y="114.1" transform="rotate(-90 199.8 114.1)">R30</text>
<text x="204.6" y="114.1" transform="rotate(-90 204.6 114.1)">1.5M</text>
<text x="222.6" y="117.6" transform="rotate(-90 222.6 117.6)">0.1</text>
<text x="227.4" y="118.7" transform="rotate(-90 227.4 118.7)">R26</text>
<text x="291.7" y="115">C9</text>
<text x="65.7" y="122.6">2.2uF</text>
<text x="119" y="122.6">C7</text>
<text x="166.6" y="122.1" transform="rotate(-90 166.6 122.1)">BAT_-FAULT/1.3B</text>
<text x="198.7" y="125.5">GND</text>
<text x="234.3" y="125.5">GND</text>
<text x="254.6" y="125.5">GND</text>
<text x="291.7" y="120.1">4.7uF, 1206</text>
<text x="356.2" y="125.5">GND</text>
<text x="363.8" y="125.5">GND</text>
<text x="371.4" y="125.5">GND</text>
<text x="72.8" y="126.8" transform="rotate(-90 72.8 126.8)">R24</text>
<text x="77.6" y="126.8" transform="rotate(-90 77.6 126.8)">17.8k</text>
<text x="92.1" y="128.1">LT3479</text>
<text x="119" y="127.7">100pF</text>
<text x="123.6" y="126.8" transform="rotate(-90 123.6 126.8)">R25</text>
<text x="128.4" y="126.8" transform="rotate(-90 128.4 126.8)">30.9k</text>
<text x="145.4" y="128.1">GND</text>
<text x="153" y="128.1">GND</text>
<text x="168.3" y="128.1">GND</text>
<text x="287.6" y="128.1">GND</text>
<text x="61.6" y="135.7">GND</text>
<text x="71.7" y="135.7">GND</text>
<text x="84.4" y="135.7">GND</text>
<text x="122.5" y="135.7">GND</text>
<text x="221.6" y="133.2">GND</text>
<text x="249.5" y="135.7">GND</text>
<text x="253.6" y="151.8">SCCHG_EN/1.2B</text>
<text x="192.4" y="159.6">R22</text>
<text x="208.4" y="157.8">SN74LVC1T45-EP</text>
<text x="245.5" y="157.7" transform="rotate(-90 245.5 157.7)">470k</text>
<text x="250.3" y="156.8" transform="rotate(-90 250.3 156.8)">R23</text>
<text x="192.4" y="164.4">470k</text>
<text x="203.4" y="168">3.3VOBC</text>
<text x="203.4" y="167.1">VSC_IN</text>
<text x="234.3" y="163.6">3.3VOBC</text>
<text x="254.6" y="166.2" transform="rotate(-90 254.6 166.2)">GND</text>
<text x="161.7" y="172.5" transform="rotate(-90 161.7 172.5)">R21</text>
<text x="166.5" y="172.5" transform="rotate(-90 166.5 172.5)">750k</text>
<text x="173.3" y="171.3" transform="rotate(-90 173.3 171.3)">VBUS</text>
<text x="186" y="168.7">GND</text>
<text x="226" y="170.5">U5</text>
<text x="253.6" y="169.6">VSUPERCAP/1.2B</text>
<text x="179.2" y="179.7" transform="rotate(-90 179.2 179.7)">R19</text>
<text x="186.1" y="178.1">LTC4425</text>
<text x="250.5" y="178.1" transform="rotate(-90 250.5 178.1)">1.5M</text>
<text x="255.3" y="177.1" transform="rotate(-90 255.3 177.1)">R20</text>
<text x="135.2" y="184" transform="rotate(-90 135.2 184)">VBUS</text>
<text x="171.7" y="182.4" transform="rotate(-90 171.7 182.4)">SC_-PFO/1.3B</text>
<text x="174.4" y="180.5" transform="rotate(-90 174.4 180.5)">470k</text>
<text x="114.9" y="190.9">U3</text>
<text x="168.1" y="189.9">VMID</text>
<text x="206.4" y="189" transform="rotate(-90 206.4 189)">GND</text>
<text x="212.6" y="187.5">2k</text>
<text x="224.1" y="191.6" transform="rotate(-90 224.1 191.6)">G</text>
<text x="224.1" y="189.6" transform="rotate(-90 224.1 189.6)">ND</text>
<text x="80.7" y="195">VBAT/2.3C</text>
<text x="136.3" y="195.4" transform="rotate(-90 136.3 195.4)">R</text>
<text x="136.3" y="193.6" transform="rotate(-90 136.3 193.6)">15</text>
<text x="141.1" y="195.4" transform="rotate(-90 141.1 195.4)">4</text>
<text x="141.1" y="194" transform="rotate(-90 141.1 194)">70k</text>
<text x="161.7" y="192.8" transform="rotate(-90 161.7 192.8)">R17</text>
<text x="166.5" y="192.8" transform="rotate(-90 166.5 192.8)">1.5M</text>
<text x="210.6" y="192.3">R18</text>
<text x="223.1" y="192.5">VSUPERCAP/1.2B</text>
<text x="250.5" y="193.2" transform="rotate(-90 250.5 193.2)">750k</text>
<text x="255.3" y="192.4" transform="rotate(-90 255.3 192.4)">R16</text>
<text x="139.3" y="200.1">SC_-ON/1.3B</text>
<text x="162.8" y="202.6">VSC_IN</text>
<text x="193" y="201">U4</text>
<text x="202.3" y="203" transform="rotate(-90 202.3 203)">R14</text>
<text x="207.1" y="203" transform="rotate(-90 207.1 203)">511</text>
<text x="215.5" y="203.9">22uF</text>
<text x="215.5" y="198.8">C6</text>
<text x="99.7" y="204.3">GND</text>
<text x="114.9" y="204.3">LTC4411</text>
<text x="249.5" y="204.3">GND</text>
<text x="108.3" y="213.2" transform="rotate(-90 108.3 213.2)">R13</text>
<text x="113.1" y="213.2" transform="rotate(-90 113.1 213.2)">470k</text>
<text x="174.9" y="214">C4</text>
<text x="178.4" y="211.9">GND</text>
<text x="205.3" y="211.5">C5</text>
<text x="211.4" y="214.4">GND</text>
<text x="174.9" y="219.1">2.2uF</text>
<text x="205.3" y="216.6">22uF</text>
<text x="225" y="220.5" transform="rotate(-90 225 220.5)">VMID</text>
<text x="96.3" y="227.1">FDV301N</text>
<text x="102.6" y="224.6">TR3</text>
<text x="124.2" y="225.6">1.5k</text>
<text x="170.8" y="227.1">GND</text>
<text x="201.3" y="224.6">GND</text>
<text x="124.3" y="230.4">R12</text>
<text x="136.8" y="228">SCOUT_EN/1.3B</text>
<text x="107.3" y="239.8">GND</text>
<text x="128.7" y="238.6" transform="rotate(-90 128.7 238.6)">R11</text>
<text x="133.5" y="238.6" transform="rotate(-90 133.5 238.6)">100k</text>
<text x="236.8" y="239.8">GND</text>
<text x="127.6" y="247.4">GND</text>
</g>
<g font-size="2.4" fill="#808080">
<text x="30.8" y="52.9" transform="rotate(-90 30.8 52.9)">2</text>
<text x="33.3" y="52.9" transform="rotate(-90 33.3 52.9)">1</text>
<text x="62.6" y="54.1">2</text>
<text x="74.6" y="54.1">1</text>
<text x="43.5" y="76.9" transform="rotate(-90 43.5 76.9)">1</text>
<text x="386.3" y="76.9" transform="rotate(-90 386.3 76.9)">3</text>
<text x="388.9" y="76.9" transform="rotate(-90 388.9 76.9)">2</text>
<text x="391.4" y="76.9" transform="rotate(-90 391.4 76.9)">1</text>
<text x="43.5" y="89" transform="rotate(-90 43.5 89)">2</text>
<text x="386.3" y="89" transform="rotate(-90 386.3 89)">4</text>
<text x="391.4" y="89" transform="rotate(-90 391.4 89)">5</text>
<text x="315.2" y="91" transform="rotate(-90 315.2 91)">2</text>
<text x="317.7" y="91" transform="rotate(-90 317.7 91)">1</text>
<text x="242.9" y="97.3">2</text>
<text x="255" y="97.3">1</text>
<text x="249.3" y="122.7">2</text>
<text x="249.3" y="120.1">1</text>
<text x="217.5" y="160.7">4</text>
<text x="229.6" y="160.7">3</text>
<text x="217.5" y="163.3">5</text>
<text x="217.5" y="165.8">6</text>
<text x="229.6" y="165.8">1</text>
<text x="229.6" y="163.3">2</text>
<text x="182" y="181.1">7</text>
<text x="182" y="183.6">8</text>
<text x="196.5" y="183.6">5</text>
<text x="196.5" y="181.1">6</text>
<text x="180.8" y="188.7">10</text>
<text x="180.9" y="191.2">11</text>
<text x="182" y="186.1">9</text>
<text x="196.5" y="191.2">2</text>
<text x="196.5" y="188.7">3</text>
<text x="196.5" y="186.1">4</text>
<text x="180.8" y="193.8">12</text>
<text x="180.8" y="196.3">13</text>
<text x="196.5" y="193.8">1</text>
<text x="109.5" y="219.2" transform="rotate(-90 109.5 219.2)">3</text>
<text x="115.3" y="226.8">1</text>
<text x="109.5" y="231.2" transform="rotate(-90 109.5 231.2)">2</text>
<text x="221.2" y="234.9" transform="rotate(-90 221.2 234.9)">1</text>
<text x="223.8" y="234.9" transform="rotate(-90 223.8 234.9)">2</text>
<text x="226.3" y="234.9" transform="rotate(-90 226.3 234.9)">3</text>
</g>
<g font-size="2" fill="#808080">
<text x="28.1" y="51.9" transform="rotate(-90 28.1 51.9)">X7</text>
<text x="38" y="51.9" transform="rotate(-90 38 51.9)">5268-02</text>
<text x="328.9" y="79.8">E62-10K</text>
<text x="341.3" y="79.8">X6</text>
<text x="312.5" y="90" transform="rotate(-90 312.5 90)">X5</text>
<text x="322.4" y="90" transform="rotate(-90 322.4 90)">5268-02</text>
<text x="243" y="117.4">52</text>
<text x="245" y="117.4">68-02</text>
<text x="247.3" y="127.3">X4</text>
<text x="231" y="236.9" transform="rotate(-90 231 236.9)">X3</text>
<text x="218.5" y="241.3" transform="rotate(-90 218.5 241.3)">5268-03</text>
</g>
<g font-size="2" fill="#800000">
<text x="263.5" y="55.1">IN</text>
<text x="263.5" y="57.6">GND</text>
<text x="273" y="55.1">OUT</text>
<text x="263.5" y="60.2">CTL</text>
<text x="272.4" y="60.2">STAT</text>
<text x="329.5" y="81.6">NC</text>
<text x="334.5" y="81.6">NO</text>
<text x="340.2" y="81.6">C</text>
<text x="387.3" y="80.9" transform="rotate(-90 387.3 80.9)">Vcc</text>
<text x="389.8" y="81.9" transform="rotate(-90 389.8 81.9)">GND</text>
<text x="392.4" y="81.7" transform="rotate(-90 392.4 81.7)">OUT</text>
<text x="186.4" y="88.3">GND</text>
<text x="387.3" y="87.2" transform="rotate(-90 387.3 87.2)">RS+</text>
<text x="392.4" y="86.7" transform="rotate(-90 392.4 86.7)">RS-</text>
<text x="177.1" y="90.6">VIN</text>
<text x="177.1" y="93.2">Vin REGBOOST</text>
<text x="177.1" y="95.7">/SHDN</text>
<text x="184.1" y="95.7">SENSE</text>
<text x="187.3" y="90.6">SW</text>
<text x="177.1" y="98.2">/CHRG</text>
<text x="177.1" y="100.8">/FAULT</text>
<text x="186.7" y="100.8">NTC</text>
<text x="186.7" y="98.2">BAT</text>
<text x="266" y="98.2">IN</text>
<text x="266" y="100.8">GND</text>
<text x="275.6" y="98.2">OUT</text>
<text x="93.3" y="103.3">SW</text>
<text x="93.3" y="105.9">SW</text>
<text x="102.9" y="103.3">GND</text>
<text x="102.9" y="105.9">GND</text>
<text x="177.1" y="103.3">TIMER</text>
<text x="186.7" y="103.3">VFB</text>
<text x="266" y="103.3">CTL</text>
<text x="274.9" y="103.3">STAT</text>
<text x="358.2" y="107.4" transform="rotate(-90 358.2 107.4)">+</text>
<text x="365.8" y="107.4" transform="rotate(-90 365.8 107.4)">+</text>
<text x="373.4" y="107.4" transform="rotate(-90 373.4 107.4)">+</text>
<text x="93.3" y="108.4">L</text>
<text x="93.3" y="110.9">Vs</text>
<text x="93.3" y="113.5">VIN</text>
<text x="102.9" y="108.4">GND</text>
<text x="104.1" y="110.9">SS</text>
<text x="104.1" y="113.5">Vc</text>
<text x="93.3" y="116">RT</text>
<text x="93.3" y="118.6">/SHDN</text>
<text x="102.9" y="116">FBN</text>
<text x="102.9" y="118.6">FBP</text>
<text x="93.3" y="121.1">GND</text>
<text x="101.6" y="121.1">VREF</text>
<text x="101.6" y="123.6">PPAD</text>
<text x="219.8" y="161.7">B</text>
<text x="227.4" y="161.7">A</text>
<text x="219.8" y="164.3">DIR</text>
<text x="219.9" y="166.8">VB</text>
<text x="224.6" y="164.3">GND</text>
<text x="226.3" y="166.8">VA</text>
<text x="183.8" y="182.1">PFI_RET EN</text>
<text x="183.8" y="184.6">/PFO</text>
<text x="192.7" y="184.6">FB</text>
<text x="183.9" y="189.7">Vmid</text>
<text x="183.9" y="187.1">PFI</text>
<text x="189.7" y="189.7">PROG</text>
<text x="191.6" y="187.1">SEL</text>
<text x="116.2" y="194.7">IN</text>
<text x="116.2" y="197.3">GND</text>
<text x="125.7" y="194.7">OUT</text>
<text x="184.1" y="192.2">Vin</text>
<text x="184.1" y="194.7">Vin</text>
<text x="184.2" y="197.3">GND</text>
<text x="191.4" y="194.7">Vout</text>
<text x="191.4" y="192.2">Vout</text>
<text x="116.2" y="199.8">CTL</text>
<text x="125.1" y="199.8">STAT</text>
</g>
<text font-size="1.3" fill="#800000" x="113.8" y="226.7">G</text>
</svg>
